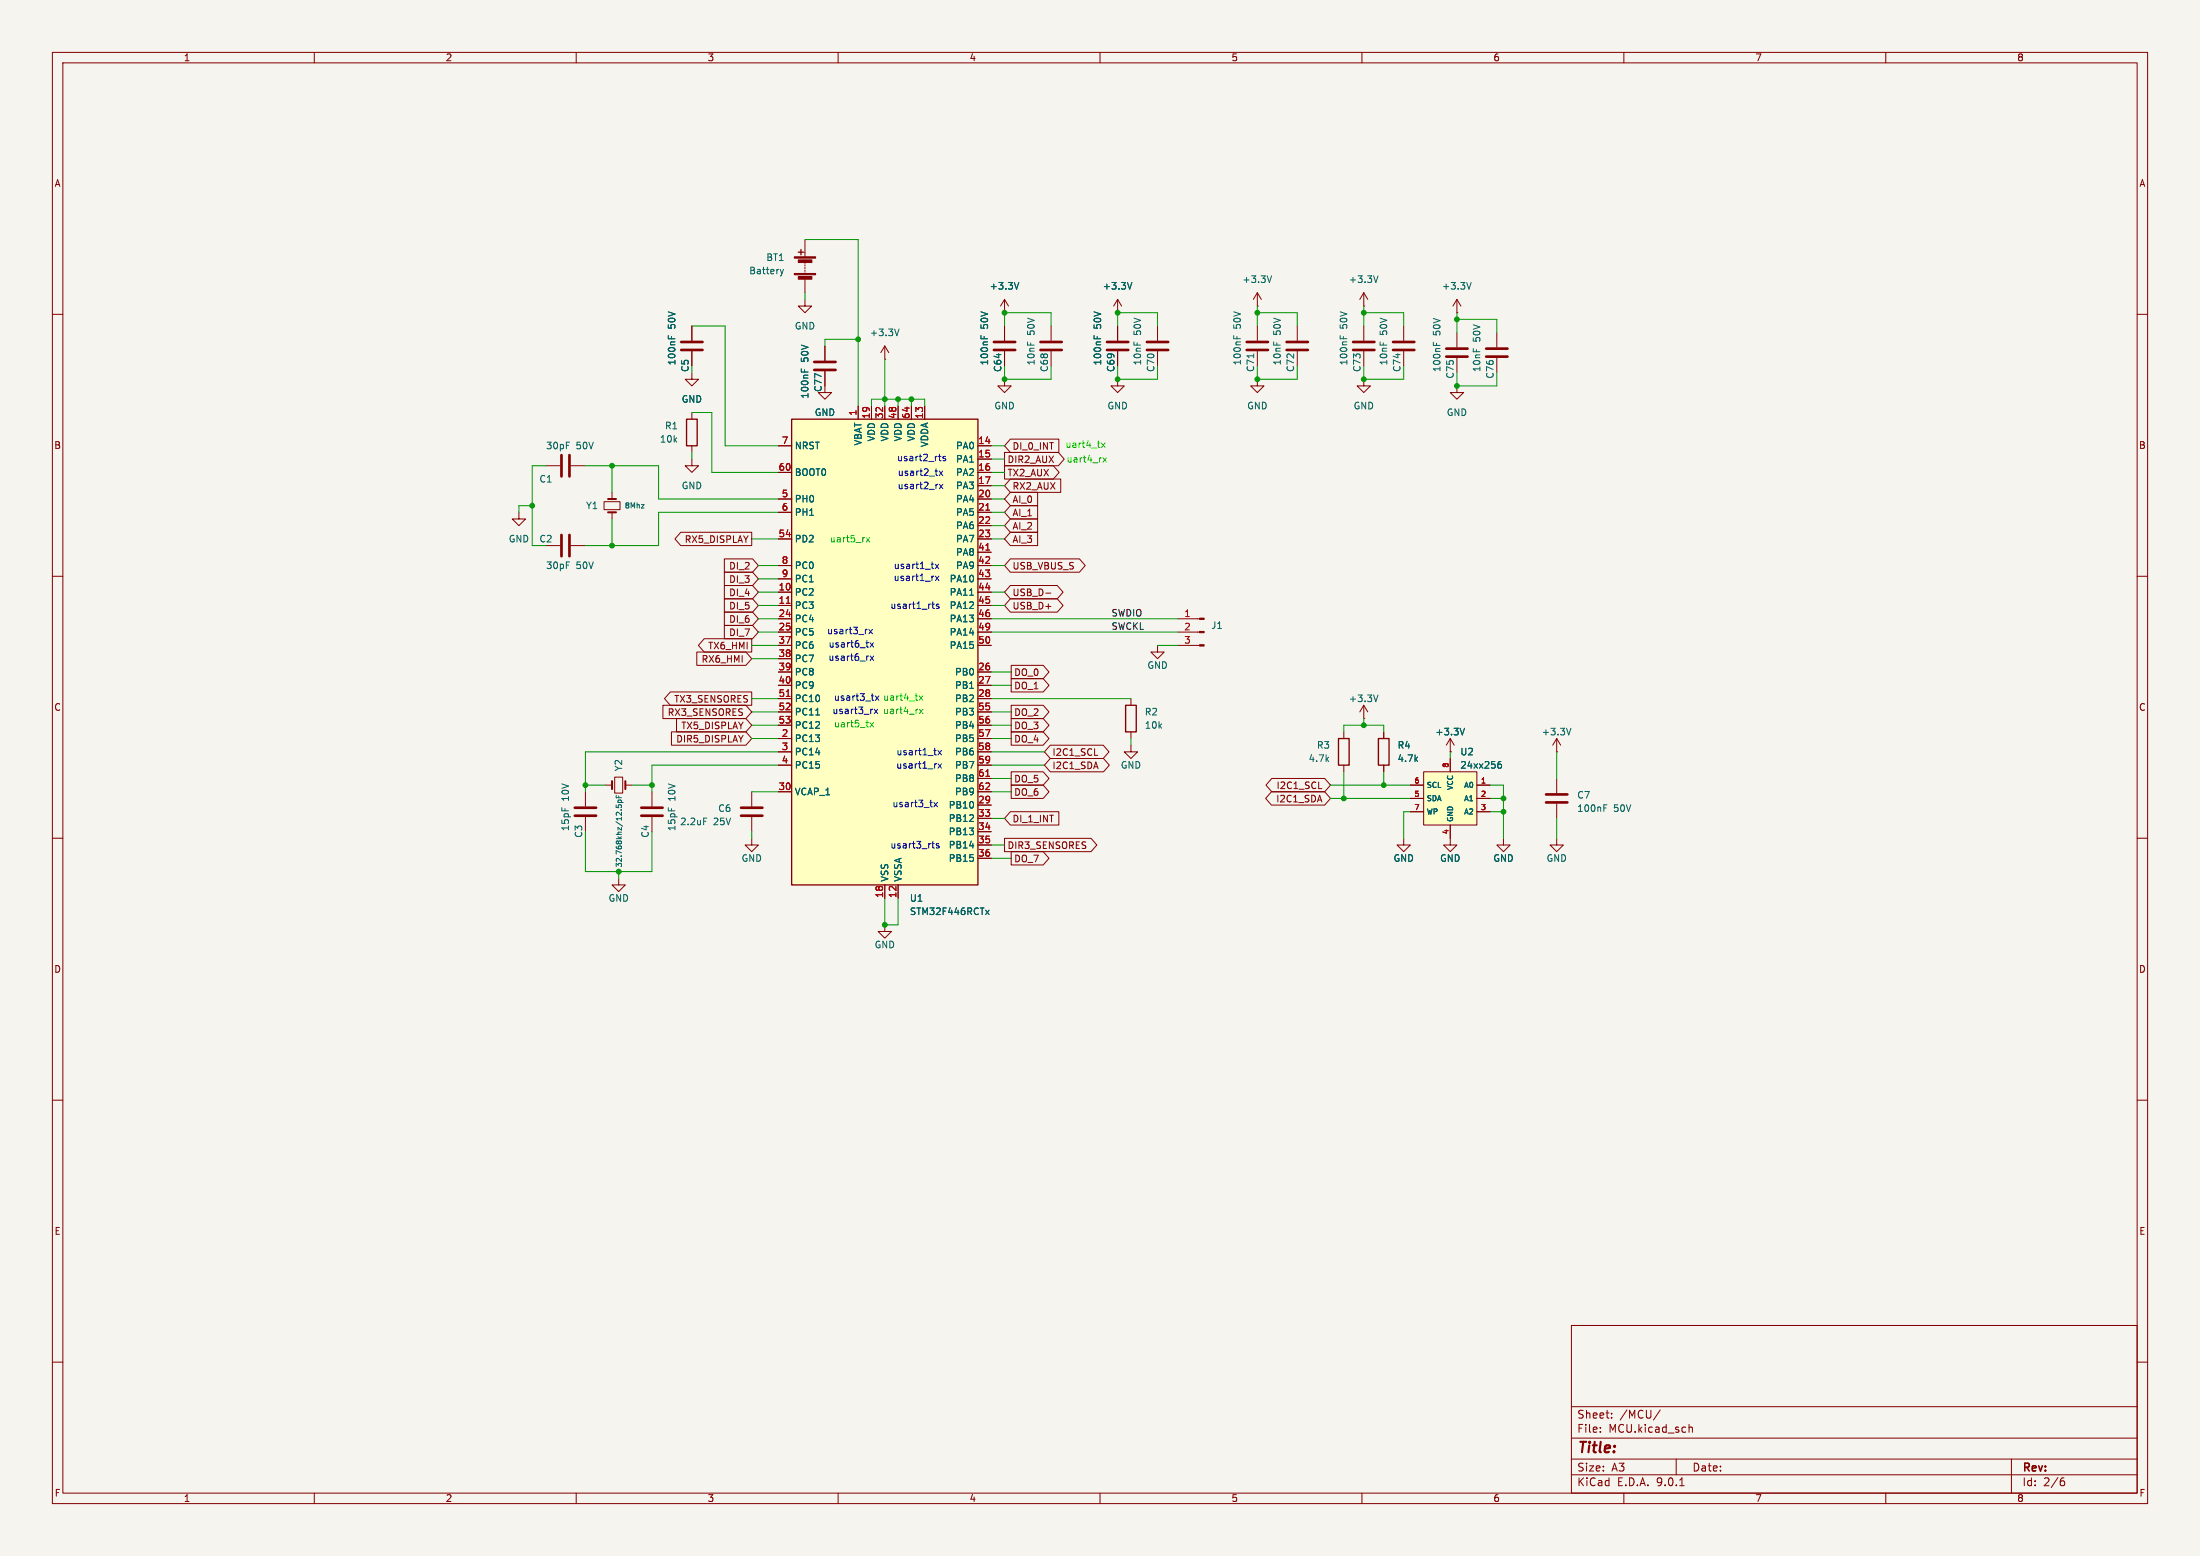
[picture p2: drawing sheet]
<svg xmlns="http://www.w3.org/2000/svg" width="420mm" height="297mm" viewBox="0 0 420 297" stroke-linecap="round" stroke-linejoin="round" font-family="sans-serif">
<path d="M0 0h420v297h-420z" fill="#f5f4ef" stroke="#f5f4ef" stroke-width=".19"/>
<g fill="none" stroke="#840000" stroke-width=".19">
<path d="M10 10h400v277h-400zM12 12h396v273h-396zM60 10v2M110 10v2M160 10v2M210 10v2M260 10v2M310 10v2M360 10v2M191.8 59.7h.1M191.8 57.2l-.8 1.2M191.8 57.2l.7 1.2"/>
<path d="M191.8 57.2v2.5M213.4 59.7h.1M213.4 57.2l-.8 1.2M213.4 57.2l.7 1.2M213.4 57.2v2.5M260.3 58.4h.1M260.3 55.9l-.7 1.3M260.3 55.9l.8 1.3M260.3 55.9v2.5M278.1 59.7h.1M278.1 57.2l-.7 1.2M278.1 57.2l.8 1.2"/>
<path d="M278.1 57.2v2.5M10 60h2M132.1 71.1v1.3h1.2l-1.2 1.3-1.3-1.3h1.3M213.4 62.2v2.8M213.4 67.1v2.8M221 62.2v2.8M221 67.1v2.8M408 60h2M10 110h2M104.1 104.1h2.8M109 104.1h2.8M408 110h2"/>
<path d="M10 160h2M115.6 149.9h1.2M117.3 148.3h1.6v3.1h-1.6zM119.4 149.9h1.2M408 160h2M143.5 160v1.3h1.3l-1.3 1.3-1.3-1.3h1.3M276.9 160v1.3h1.2l-1.2 1.3-1.3-1.3h1.3M10 210h2M408 210h2M300 253h108v32h-108zM10 260h2M300 278.5h108"/>
<path d="M300 274.5h108M300 268.5h108M305.5 273.2v.2M305.5 272.5v.1M307.7 270.5v.2M307.7 269.8v.1M316.9 269.1l-1.2 1.9M320 278.5v3M322.4 271.9v1.5M322.4 272.5l.3-.1 .3 .1 .1 .9M384 278.5v6.5M408 260h2"/>
<path d="M60 285v2M110 285v2M160 285v2M210 285v2M260 285v2M300 281.5h108M310 285v2M320.7 283.6h.8M360 285v2M393.6 282.7h.4l.2 .2-.1 .5-.5 .2M394 282.1l-.4 .1"/>
</g>
<path d="M116.8 149.1v1.5M119.4 149.1v1.5" fill="none" stroke="#840000" stroke-width=".38"/>
<path d="M194.5 53.9l-.4 1.3M216.1 53.9l-.4 1.3M263.1 52.6l-.5 1.3M280.9 53.9l-.5 1.3M208.9 64.1v.6M209.5 64.2v.5M117.6 151.8v.5h1M117.6 153.7v.4M118 153.2h1M118 153.2v-.3l.2-.2 .4 .1v.4M118.1 154.1l-.1-.3 .2-.2 .4 .1v.4M118.1 151.9v.4" fill="none" stroke="#006464" stroke-width=".19"/>
<path d="M211.3 65.3h4.1M211.3 66.8h4.1M218.9 65.3h4.1M218.9 66.8h4.1M107.2 102.1v4.1M108.7 102.1v4.1" fill="none" stroke="#840000" stroke-width=".51"/>
<path d="M271.8 147.3h10.1v10.2h-10.1z" fill="#ffffc2"/>
<g fill="none" stroke="#840000" stroke-width=".19">
<path d="M153.7 57.2v1.2h1.2l-1.2 1.3-1.3-1.3h1.3M153.7 45.7v3.3M153.7 50v.3M153.7 50.5v.3M153.7 51.1v.2M153.7 51.6v.2M153.7 52.1v.2M153.7 53.3v2.6M240 58.4h.1M240 55.9l-.7 1.3M240 55.9l.8 1.3M240 55.9v2.5"/>
<path d="M132.1 62.2v2.8M132.1 67.1v2.8M132.1 78.7v1.3M157.5 70.9v4h1.2l-1.2 1.3-1.3-1.3h1.3M157.5 66v2.8M168.9 68.6h.1M168.9 66l-.8 1.3M168.9 66l.8 1.3M168.9 66v2.6M213.4 72.4v1.3h1.2l-1.2 1.2-1.3-1.2h1.3M240 72.4v1.3h1.3l-1.3 1.2-1.2-1.2h1.2M260.3 72.4v1.3h1.3l-1.3 1.2-1.2-1.2h1.2"/>
<path d="M285.7 63.5v2.8M285.7 68.3v2.8M104.1 88.9h2.8M109 88.9h2.8M115.3 95.8h3.1v1.5h-3.1zM116.8 94v1.3M116.8 97.8v1.3M132.1 85.1v1.3M124.5 151.1v2.8M124.5 156v2.8M143.5 151.1v2.8M143.5 156v2.8"/>
<path d="M215.9 142.2v1.3h1.3l-1.3 1.3-1.3-1.3h1.3M269.2 149.9h2.6M269.2 152.4h2.6M269.2 154.9h2.6M271.8 147.3h10.1v10.2h-10.1zM276.9 143.5h.1M276.9 141v2.5M276.9 144.8v2.5M276.9 157.5v2.5M276.9 141l-.8 1.2M276.9 141l.7 1.2M281.9 149.9h2.6"/>
<path d="M281.9 152.4h2.6M281.9 154.9h2.6"/>
</g>
<g fill="none" stroke="#006464" stroke-width=".19">
<path d="M149 51.4l.3 .9M149.3 52.3l-.2 .3M149.6 51.4l-.3 .9M242.8 52.6l-.5 1.3M127.6 64.1v.6M128.2 64.2v.5M153 70.4v.6M153.6 70.6v.4M171.6 62.8l-.4 1.3M279.6 139l-.4 1.3M134.3 156.2h.6M285.9 146.1l.3-.3h.2l.3 .3v.3l-.3 .2h-.4l-.1-.2"/>
<path d="M286.5 145.4h-.3l-.3 .5"/>
</g>
<path d="M130 65.3h4.1M130 66.8h4.1M155.4 69.1h4.1M155.4 70.6h4.1M283.7 66.5h4.1M283.7 68.1h4.1M107.2 86.9v4M108.7 86.9v4M122.4 154.2h4.1M122.4 155.7h4.1M141.5 154.2h4M141.5 155.7h4" fill="none" stroke="#840000" stroke-width=".51"/>
<path d="M152.4 48.1h1M152.9 47.6v1M131.1 80h2v5.1h-2z" fill="none" stroke="#840000" stroke-width=".25"/>
<g fill="#840000" stroke="#840000" stroke-width=".19">
<path d="M151.6 49h4.1v.3h-4.1z"/>
<path d="M151.6 52.2h4.1v.3h-4.1z"/>
<path d="M152.4 49.6h2.6v.5h-2.6z"/>
<path d="M152.4 52.8h2.6v.5h-2.6z"/>
</g>
<path d="M116.1 95.3h1.5M116.1 97.8h1.5" fill="none" stroke="#840000" stroke-width=".38"/>
<path d="M151.1 80h35.6v88.9h-35.6z" fill="#ffffc2"/>
<path d="M151.1 80h35.6v88.9h-35.6zM214.9 134.6h2v5.1h-2zM255.5 141h2.1v5.1h-2.1zM263.1 141h2.1v5.1h-2.1z" fill="none" stroke="#840000" stroke-width=".25"/>
<g fill="none" stroke="#840000" stroke-width=".19">
<path d="M191.8 59.7h.1M213.4 59.7h.1M132.1 62.2v2.8M132.1 67.1v2.8M157.5 66v2.8M157.5 70.9v2.8M163.8 77.5v2.5M166.4 77.5v2.5M168.9 77.5v2.5M171.4 77.5v2.5M174 77.5v2.5M176.5 77.5v2.5"/>
<path d="M191.8 72.4v1.3h1.2l-1.2 1.2-1.3-1.2h1.3M191.8 62.2v2.8M191.8 67.1v2.8M200.7 62.2v2.8M200.7 67.1v2.8M213.4 62.2v2.8M213.4 67.1v2.8M240 62.2v2.8M240 67.1v2.8M247.6 62.2v2.8M247.6 67.1v2.8M260.3 62.2v2.8"/>
<path d="M260.3 67.1v2.8M268 62.2v2.8M268 67.1v2.8M278.1 73.7v1.2h1.3l-1.3 1.3-1.2-1.3h1.2M278.1 63.5v2.8M278.1 68.3v2.8M99.1 97.8v1.3h1.2l-1.2 1.2-1.3-1.2h1.3M132.1 87.6v1.3h1.2l-1.2 1.3-1.3-1.3h1.3M148.6 85.1h2.5M148.6 90.2h2.5M148.6 95.3h2.5M148.6 97.8h2.5"/>
<path d="M186.7 85.1h2.5M186.7 90.2h2.5M186.7 95.3h2.5M186.7 97.8h2.5M186.7 87.6h2.5M186.7 92.7h2.5M191.8 88.9h9.3l1.1 1.3-1.1 1.2h-9.3zM191.8 86.4h10.3l1.1 1.2-1.1 1.3h-10.3zM192.9 83.8h9.2v2.6h-9.2l-1.1-1.3zM192.9 91.4h9.6v2.6h-9.6l-1.1-1.3zM192.9 99.1h5.2v2.5h-5.2l-1.1-1.3zM192.9 96.5h5.2v2.6h-5.2l-1.1-1.3z"/>
<path d="M192.9 94h5.2v2.5h-5.2l-1.1-1.2zM130 101.6h13.5v2.5h-13.5l-1.2-1.2zM138.3 111.8h5.4l1.1 1.2-1.1 1.3h-5.4zM138.3 114.3h5.4l1.1 1.3-1.1 1.2h-5.4zM138.3 119.4h5.4l1.1 1.3-1.1 1.2h-5.4zM138.3 116.8h5.4l1.1 1.3-1.1 1.3h-5.4zM138.3 109.2h5.4l1.1 1.3-1.1 1.3h-5.4zM138.3 106.7h5.4l1.1 1.3-1.1 1.2h-5.4zM148.6 102.9h2.5M148.6 108h2.5M148.6 110.5h2.5M148.6 113h2.5"/>
<path d="M148.6 115.6h2.5M148.6 118.1h2.5M186.7 102.9h2.5M186.7 108h2.5M186.7 110.5h2.5M186.7 113h2.5M186.7 115.6h2.5M186.7 118.1h2.5M186.7 100.3h2.5M186.7 105.4h2.5M192.9 111.8h8.9l1.1 1.2-1.1 1.3h-8.9l-1.1-1.3zM192.9 106.7h13.2l1.1 1.3-1.1 1.2h-13.2l-1.1-1.2z"/>
<path d="M192.9 101.6h5.2v2.5h-5.2l-1.1-1.2zM192.9 114.3h8.9l1.1 1.3-1.1 1.2h-8.9l-1.1-1.2zM199.6 113.2h1M224.8 118.1h4.2M126.6 134.6h15.8l1.1 1.3-1.1 1.3h-15.8zM128 132.1h15.5v2.5h-15.5l-1.1-1.2zM128.2 139.7h14.2l1.1 1.3-1.1 1.2h-14.2zM129.2 137.2h13.2l1.1 1.2-1.1 1.3h-13.2zM133 124.5h9.4l1.1 1.2-1.1 1.3h-9.4zM134.4 121.9h9.1v2.6h-9.1l-1.1-1.3zM148.6 120.7h2.5M148.6 123.2h2.5"/>
<path d="M148.6 125.7h2.5M148.6 128.3h2.5M148.6 130.8h2.5M148.6 133.4h2.5M148.6 135.9h2.5M148.6 138.4h2.5M186.7 120.7h2.5M186.7 123.2h2.5M186.7 128.3h2.5M186.7 130.8h2.5M186.7 133.4h2.5M186.7 135.9h2.5"/>
<path d="M186.7 138.4h2.5M193 129.5h6.2l1.1 1.3-1.1 1.3h-6.2zM193 127h6.2l1.1 1.3-1.1 1.2h-6.2zM193 137.2h6.2l1.1 1.2-1.1 1.3h-6.2zM193 139.7h6.2l1.1 1.3-1.1 1.2h-6.2zM193 134.6h6.2l1.1 1.3-1.1 1.3h-6.2zM215.9 133.4v1.2M215.9 139.7v1.3M221 123.2v1.3h1.2l-1.2 1.2-1.3-1.2h1.3M224.8 120.7h4.2M224.8 123.2h4.2M256.5 139.7v1.3"/>
<path d="M260.3 137.2h.1M260.3 134.6v2.6M260.3 134.6l-.7 1.3M260.3 134.6l.8 1.3M264.2 139.7v1.3M111.8 151.1v2.8M111.8 156v2.8M148.6 141h2.5M148.6 143.5h2.5M148.6 146.1h2.5M148.6 151.1h2.5M186.7 141h2.5"/>
<path d="M186.7 143.5h2.5M186.7 146.1h2.5M186.7 151.1h2.5M186.7 148.6h2.5M186.7 153.7h2.5M186.7 156.2h2.5M186.7 158.8h2.5M192.9 154.9h9.2v2.6h-9.2l-1.1-1.3zM193 147.3h6.2l1.1 1.3-1.1 1.3h-6.2zM193 149.9h6.2l1.1 1.2-1.1 1.3h-6.2zM200.5 144.8h10.2l1.1 1.3-1.1 1.2h-10.2l-1.1-1.2zM200.5 142.2h10.1l1.1 1.3-1.1 1.3h-10.1l-1.1-1.3z"/>
<path d="M209 144.2h.6M242.7 151.1h10.2l1.1 1.3-1.1 1.3h-10.2l-1.1-1.3zM242.8 148.6h10.1l1.1 1.3-1.1 1.2h-10.1l-1.1-1.2zM251.7 150.5h.6M256.5 146.1v1.2M264.2 146.1v1.2M269.2 149.9h2.6M269.2 152.4h2.6M269.2 154.9h2.6M276.9 143.5h.1M276.9 144.8v2.5M276.9 157.5v2.5"/>
<path d="M281.9 149.9h2.6M281.9 152.4h2.6M281.9 154.9h2.6M297.2 143.5h.1M297.2 141l-.8 1.2M297.2 141l.7 1.2M297.2 141v2.5M297.2 148.6v2.8M297.2 153.4v2.8M118.1 167.6v1.3h1.3l-1.3 1.3-1.3-1.3h1.3M168.9 176.5v1.3h1.3l-1.3 1.3-1.3-1.3h1.3M168.9 168.9v2.6"/>
<path d="M171.4 168.9v2.6M186.7 161.3h2.5M186.7 163.8h2.5M191.8 160h16.5l1.1 1.3-1.1 1.3h-16.5zM193 162.6h6.2l1.1 1.2-1.1 1.3h-6.2zM268 160v1.3h1.2l-1.2 1.3-1.3-1.3h1.3M287 160v1.3h1.3l-1.3 1.3-1.3-1.3h1.3M297.2 160v1.3h1.2l-1.2 1.3-1.3-1.3h1.3"/>
</g>
<path d="M188.2 97.4h.7M150.1 115.2h.7M188.2 105h.7M150.1 132.9h.7M188.2 148.2h.7" fill="none" stroke="#a90000" stroke-width=".19"/>
<g fill="none" stroke="#006464" stroke-width=".19">
<path d="M194.5 53.9l-.4 1.3M216.1 53.9l-.4 1.3M127.6 64.1v.6M128.2 64.2v.5M153 70.4v.6M153.6 70.6v.4M187.3 64.1v.6M187.9 64.2v.5M208.9 64.1v.6M209.5 64.2v.5M235.5 64.1v.6M236.1 64.2v.5"/>
<path d="M239.3 67.6v.7M255.8 64.1v.6M256.5 64.2v.5M273.6 65.3v.6M274.2 65.5v.4M185.1 113.6h.7M155.7 136.5h.8M263.1 132.7l-.5 1.2M279.6 139l-.4 1.3M299.9 139l-.4 1.3M285.9 146.1l.3-.3h.2l.3 .3v.3l-.3 .2h-.4l-.1-.2M286.5 145.4h-.3l-.3 .5"/>
<path d="M306.2 154.2h.4M306.2 153.6h.6M188.2 173.7l.6 .9M188.8 173.7l-.6 .9"/>
</g>
<g fill="none" stroke="#840000" stroke-width=".51">
<path d="M189.7 65.3h4.1M189.7 66.8h4.1M198.6 65.3h4.1M198.6 66.8h4.1M238 65.3h4.1M238 66.8h4.1M245.6 65.3h4.1M245.6 66.8h4.1M258.3 65.3h4.1M258.3 66.8h4.1M265.9 65.3h4.1M265.9 66.8h4.1"/>
<path d="M276.1 66.5h4.1M276.1 68.1h4.1M109.7 154.2h4.1M109.7 155.7h4.1M295.1 151.6h4.1M295.1 153.2h4.1"/>
</g>
<g fill="#840000" stroke="#840000" stroke-width=".19">
<path d="M229 118h.9v.2h-.9z"/>
<path d="M229 120.5h.9v.3h-.9z"/>
<path d="M229 123.1h.9v.2h-.9z"/>
</g>
<g fill="none" stroke="#009600" stroke-width=".19">
<path d="M153.7 45.7h10.1v31.8M153.7 55.9v1.3M240 59.7h7.6v2.5M240 58.4v3.8M260.3 58.4v3.8M260.3 59.7h7.7v2.5M278.1 59.7v3.8M132.1 78.7h3.8v11.5h12.7M132.1 62.2h6.3v22.9h10.2M163.8 64.8h-6.3v1.2M166.4 77.5v-1.3h10.1v1.3M168.9 68.6v8.9"/>
<path d="M171.4 76.2v1.3M174 76.2v1.3M191.8 69.9v2.5h8.9v-2.5M191.8 62.2v-2.5h8.9v2.5M213.4 69.9v2.5h7.6v-2.5M213.4 62.2v-2.5h7.6v2.5M240 69.9v2.5h7.6v-2.5M260.3 69.9v2.5h7.7v-2.5M278.1 71.1v2.6h7.6v-2.6M278.1 61h7.6v2.5M101.6 96.5h-2.5v1.3M104.1 88.9h-2.5v15.2h2.5"/>
<path d="M111.8 88.9h13.9v6.4h22.9M116.8 88.9v5.1M116.8 99.1v5M132.1 86.4v1.2M148.6 97.8h-22.9v6.3h-13.9M189.2 95.3h2.6M189.2 90.2h2.6M189.2 85.1h2.6M189.2 97.8h2.6M189.2 92.7h2.6M189.2 87.6h2.6M143.5 102.9h5.1"/>
<path d="M144.8 108h3.8M144.8 110.5h3.8M144.8 115.6h3.8M144.8 113h3.8M144.8 118.1h3.8M189.2 100.3h2.6M189.2 102.9h2.6M189.2 108h2.6M189.2 115.6h2.6M189.2 113h2.6M189.2 118.1h35.6M143.5 138.4h5.1"/>
<path d="M143.5 133.4h5.1M143.5 135.9h5.1M143.5 125.7h5.1M143.5 123.2h5.1M144.8 120.7h3.8M189.2 138.4h3.8M189.2 128.3h3.8M189.2 130.8h3.8M189.2 133.4h26.7M189.2 135.9h3.8M189.2 120.7h35.6M221 123.2h3.8"/>
<path d="M256.5 139.7v-1.3h7.7v1.3M260.3 137.2v1.2M111.8 149.9h3.8M111.8 158.8v7.6h12.7v-7.6M120.6 149.9h3.9M143.5 141h5.1M143.5 158.8v1.2M143.5 151.1h5.1M148.6 143.5h-36.8v7.6M148.6 146.1h-24.1v5M189.2 141h3.8M189.2 156.2h2.6"/>
<path d="M189.2 148.6h3.8M189.2 151.1h3.8M189.2 146.1h10.2M189.2 143.5h10.2M215.9 141v1.2M254 149.9h15.2M254 152.4h15.2M256.5 147.3v5.1M264.2 147.3v2.6M269.2 154.9h-1.2v5.1M276.9 143.5v1.3M284.5 149.9h2.5v10.1"/>
<path d="M284.5 154.9h2.5M284.5 152.4h2.5M297.2 143.5v5.1M297.2 156.2v3.8M118.1 166.4v1.2M168.9 171.5v5h2.5v-5M189.2 163.8h3.8M189.2 161.3h2.6"/>
</g>
<path d="M210.3 84.6l.7 .8M210.6 87.4l.6 .8M211 84.6l-.7 .8M211.2 87.4l-.6 .8M165.4 102.6l.6 .9M166 102.6l-.6 .9M166.1 137.9l.7 .9M166.8 137.9l-.7 .9M175.5 132.8l.7 .9M175.5 135.4l.7 .8M176.2 132.8l-.7 .9M176.2 135.4l-.7 .8" fill="none" stroke="#0f0" stroke-width=".19"/>
<g fill="none" stroke="#0000c2" stroke-width=".19">
<path d="M179.2 87.1h.5M179.3 89.9l.7 .9M179.3 92.4l.7 .9M179.5 88h.2M180 89.9l-.7 .9M180 92.4l-.7 .9M180.5 87.2l-.3-.1-.2 .2 .1 .2 .4 .1v.3h-.5M177.9 115.3h.5M178.3 116.2h.1M178.5 107.7l.7 .8M178.6 110l.6 .8M179.2 107.7l-.7 .8"/>
<path d="M179.2 115.4l-.3-.1-.2 .2 .1 .2 .4 .1v.3h-.5M179.2 110l-.6 .8M165.9 120.1l.6 .9M166.1 122.7l.7 .8M166.1 125.2l.7 .9M166.5 120.1l-.6 .9M166.8 122.7l-.7 .8M166.8 125.2l-.7 .9M166.9 135.4l.7 .8M167.1 132.8l.7 .9M167.6 135.4l-.7 .8M167.8 132.8l-.7 .9"/>
<path d="M178.3 153.2l.7 .8M179 153.2l-.7 .8M179.1 143.2l.6 .9M179.1 145.8l.6 .8M179.7 143.2l-.6 .9M179.7 145.8l-.6 .8M177.9 161h.5M178.3 161.9h.1M179.2 161.1l-.3-.1-.2 .2 .1 .2 .4 .1v.3h-.5"/>
</g>
<g fill="#009600" stroke="#009600" stroke-width=".19">
<circle cx="213.4" cy="59.7" r=".46"/>
<circle cx="191.8" cy="59.7" r=".46"/>
<circle cx="213.4" cy="72.4" r=".46"/>
<circle cx="191.8" cy="72.4" r=".46"/>
<circle cx="171.4" cy="76.2" r=".46"/>
<circle cx="174" cy="76.2" r=".46"/>
<circle cx="118.1" cy="166.4" r=".46"/>
<circle cx="124.5" cy="149.9" r=".46"/>
<circle cx="111.8" cy="149.9" r=".46"/>
<circle cx="101.6" cy="96.5" r=".46"/>
<circle cx="116.8" cy="88.9" r=".46"/>
<circle cx="116.8" cy="104.1" r=".46"/>
<circle cx="240" cy="72.4" r=".46"/>
<circle cx="260.3" cy="59.7" r=".46"/>
<circle cx="278.1" cy="73.7" r=".46"/>
<circle cx="240" cy="59.7" r=".46"/>
<circle cx="260.3" cy="72.4" r=".46"/>
<circle cx="278.1" cy="61" r=".46"/>
<circle cx="287" cy="154.9" r=".46"/>
<circle cx="287" cy="152.4" r=".46"/>
<circle cx="264.2" cy="149.9" r=".46"/>
<circle cx="260.3" cy="138.4" r=".46"/>
<circle cx="168.9" cy="76.2" r=".46"/>
<circle cx="163.8" cy="64.8" r=".46"/>
<circle cx="168.9" cy="176.5" r=".46"/>
<circle cx="256.5" cy="152.4" r=".46"/>
</g>
<text font-size="2.8" fill="#840000" x="301" y="277.9">Title:</text>
<g font-size="2.1" fill="#840000">
<text x="301" y="273.7">File:</text>
<text x="301" y="271">Sheet:</text>
<text x="307.1" y="273.7">MCU.kicad_sch</text>
<text x="309.2" y="271">/MCU/</text>
<text x="301" y="281.1">Size:</text>
<text x="307.6" y="281.1">A3</text>
<text x="323" y="281.1">Date:</text>
<text x="386" y="281.3">Rev:</text>
<text x="301" y="283.9">KiCad</text>
<text x="308.7" y="283.9">E.D.A.</text>
<text x="316.3" y="283.9">9.0.1</text>
<text x="386" y="283.9">Id:</text>
<text x="390.1" y="283.9">2/6</text>
</g>
<g font-size="1.8" fill="#840000">
<text x="35" y="11.9">1</text>
<text x="85" y="11.9">2</text>
<text x="135" y="11.9">3</text>
<text x="185" y="11.9">4</text>
<text x="235" y="11.9">5</text>
<text x="285" y="11.9">6</text>
<text x="335" y="11.9">7</text>
<text x="385" y="11.9">8</text>
<text x="10.3" y="35.9">A</text>
<text x="408.3" y="35.9">A</text>
<text x="10.3" y="85.9">B</text>
<text x="192.2" y="88.6">DIR2_AUX</text>
<text x="193.2" y="86">DI_0_INT</text>
<text x="408.2" y="85.9">B</text>
<text x="192.2" y="91.1">TX2_AUX</text>
<text x="193.2" y="93.7">RX2_AUX</text>
<text x="193.2" y="101.3">AI_2</text>
<text x="193.2" y="98.7">AI_1</text>
<text x="193.2" y="96.2">AI_0</text>
<text x="130.6" y="103.8">RX5_DISPLAY</text>
<text x="193.2" y="103.8">AI_3</text>
<text x="139.1" y="114">DI_4</text>
<text x="139.1" y="111.4">DI_3</text>
<text x="139.1" y="108.9">DI_2</text>
<text x="193.2" y="114">USB_D-</text>
<text x="193.2" y="108.9">USB_VBUS_S</text>
<text x="139.1" y="116.5">DI_5</text>
<text x="139.1" y="119.1">DI_6</text>
<text x="193.2" y="116.5">USB_D+</text>
<text x="135.1" y="124.1">TX6_HMI</text>
<text x="139.1" y="121.6">DI_7</text>
<text x="133.8" y="126.7">RX6_HMI</text>
<text x="193.5" y="131.8">DO_1</text>
<text x="193.5" y="129.2">DO_0</text>
<text x="10.3" y="135.9">C</text>
<text x="127.4" y="136.8">RX3_SENSORES</text>
<text x="128.6" y="134.3">TX3_SENSORES</text>
<text x="193.5" y="136.8">DO_2</text>
<text x="408.2" y="135.9">C</text>
<text x="129" y="141.9">DIR5_DISPLAY</text>
<text x="130" y="139.4">TX5_DISPLAY</text>
<text x="193.5" y="139.4">DO_3</text>
<text x="193.5" y="141.9">DO_4</text>
<text x="193.5" y="149.5">DO_5</text>
<text x="200.8" y="147">I2C1_SDA</text>
<text x="200.8" y="144.5">I2C1_SCL</text>
<text x="193.5" y="152.1">DO_6</text>
<text x="243.5" y="153.4">I2C1_SDA</text>
<text x="243.6" y="150.8">I2C1_SCL</text>
<text x="193.2" y="157.2">DI_1_INT</text>
<text x="192.2" y="162.2">DIR3_SENSORES</text>
<text x="193.5" y="164.8">DO_7</text>
<text x="10.3" y="185.9">D</text>
<text x="408.2" y="185.9">D</text>
<text x="10.3" y="235.9">E</text>
<text x="408.3" y="235.9">E</text>
<text x="10.3" y="285.9">F</text>
<text x="35" y="286.9">1</text>
<text x="85" y="286.9">2</text>
<text x="135" y="286.9">3</text>
<text x="185" y="286.9">4</text>
<text x="235" y="286.9">5</text>
<text x="285" y="286.9">6</text>
<text x="335" y="286.9">7</text>
<text x="385" y="286.9">8</text>
<text x="408.3" y="285.9">F</text>
</g>
<g font-size="1.8" fill="#006464">
<text x="142.9" y="52.6">Battery</text>
<text x="146.2" y="50">BT1</text>
<text x="188.8" y="55.5">+3.3V</text>
<text x="210.4" y="55.5">+3.3V</text>
<text x="237.1" y="54.2">+3.3V</text>
<text x="257.4" y="54.2">+3.3V</text>
<text x="275.2" y="55.5">+3.3V</text>
<text x="129.1" y="62.8" transform="rotate(-90 129.1 62.8)">50V</text>
<text x="151.6" y="63.1">GND</text>
<text x="166" y="64.4">+3.3V</text>
<text x="188.8" y="62.8" transform="rotate(-90 188.8 62.8)">50V</text>
<text x="197.7" y="64" transform="rotate(-90 197.7 64)">50V</text>
<text x="210.4" y="62.8" transform="rotate(-90 210.4 62.8)">50V</text>
<text x="218" y="64" transform="rotate(-90 218 64)">50V</text>
<text x="237.1" y="62.8" transform="rotate(-90 237.1 62.8)">50V</text>
<text x="244.7" y="64" transform="rotate(-90 244.7 64)">50V</text>
<text x="257.4" y="62.8" transform="rotate(-90 257.4 62.8)">50V</text>
<text x="265" y="64" transform="rotate(-90 265 64)">50V</text>
<text x="275.2" y="64.1" transform="rotate(-90 275.2 64.1)">50V</text>
<text x="282.8" y="65.3" transform="rotate(-90 282.8 65.3)">50V</text>
<text x="129.1" y="69.8" transform="rotate(-90 129.1 69.8)">100nF</text>
<text x="131.7" y="71.1" transform="rotate(-90 131.7 71.1)">C5</text>
<text x="154.5" y="69.2" transform="rotate(-90 154.5 69.2)">50V</text>
<text x="188.8" y="69.8" transform="rotate(-90 188.8 69.8)">100nF</text>
<text x="191.4" y="71.1" transform="rotate(-90 191.4 71.1)">C64</text>
<text x="197.7" y="69.8" transform="rotate(-90 197.7 69.8)">10nF</text>
<text x="200.3" y="71.1" transform="rotate(-90 200.3 71.1)">C68</text>
<text x="210.4" y="69.8" transform="rotate(-90 210.4 69.8)">100nF</text>
<text x="213" y="71.1" transform="rotate(-90 213 71.1)">C69</text>
<text x="218" y="69.8" transform="rotate(-90 218 69.8)">10nF</text>
<text x="220.6" y="71.1" transform="rotate(-90 220.6 71.1)">C70</text>
<text x="237.1" y="69.8" transform="rotate(-90 237.1 69.8)">100nF</text>
<text x="239.6" y="71.1" transform="rotate(-90 239.6 71.1)">C71</text>
<text x="244.7" y="69.8" transform="rotate(-90 244.7 69.8)">10nF</text>
<text x="247.2" y="71.1" transform="rotate(-90 247.2 71.1)">C72</text>
<text x="257.4" y="69.8" transform="rotate(-90 257.4 69.8)">100nF</text>
<text x="259.9" y="71.1" transform="rotate(-90 259.9 71.1)">C73</text>
<text x="265" y="69.8" transform="rotate(-90 265 69.8)">10nF</text>
<text x="267.6" y="71.1" transform="rotate(-90 267.6 71.1)">C74</text>
<text x="275.2" y="71.1" transform="rotate(-90 275.2 71.1)">100nF</text>
<text x="282.8" y="71.1" transform="rotate(-90 282.8 71.1)">10nF</text>
<text x="130" y="77.1">GND</text>
<text x="154.5" y="76.2" transform="rotate(-90 154.5 76.2)">100nF</text>
<text x="157.1" y="74.9" transform="rotate(-90 157.1 74.9)">C77</text>
<text x="277.7" y="72.4" transform="rotate(-90 277.7 72.4)">C75</text>
<text x="285.3" y="72.4" transform="rotate(-90 285.3 72.4)">C76</text>
<text x="126.8" y="82.1">R1</text>
<text x="155.4" y="79.6">GND</text>
<text x="189.7" y="78.3">GND</text>
<text x="211.3" y="78.3">GND</text>
<text x="238" y="78.3">GND</text>
<text x="258.3" y="78.3">GND</text>
<text x="276.1" y="79.6">GND</text>
<text x="104.1" y="86">30pF</text>
<text x="110" y="86">50V</text>
<text x="125.9" y="84.7">10k</text>
<text x="151.6" y="86">NRST</text>
<text x="164.7" y="85.1" transform="rotate(-90 164.7 85.1)">VBAT</text>
<text x="167.2" y="84.3" transform="rotate(-90 167.2 84.3)">VDD</text>
<text x="169.8" y="84.3" transform="rotate(-90 169.8 84.3)">VDD</text>
<text x="172.3" y="84.3" transform="rotate(-90 172.3 84.3)">VDD</text>
<text x="174.9" y="84.3" transform="rotate(-90 174.9 84.3)">VDD</text>
<text x="177.4" y="85.4" transform="rotate(-90 177.4 85.4)">VDDA</text>
<text x="182.4" y="86">PA0</text>
<text x="182.4" y="88.5">PA1</text>
<text x="102.9" y="92.3">C1</text>
<text x="130" y="93.6">GND</text>
<text x="151.6" y="91">BOOT0</text>
<text x="182.4" y="91">PA2</text>
<text x="182.4" y="93.6">PA3</text>
<text x="111.8" y="97.4">Y1</text>
<text x="151.6" y="96.1">PH0</text>
<text x="151.6" y="98.7">PH1</text>
<text x="182.4" y="96.1">PA4</text>
<text x="182.4" y="98.7">PA5</text>
<text x="182.4" y="101.2">PA6</text>
<text x="97" y="103.7">GND</text>
<text x="102.9" y="103.7">C2</text>
<text x="151.6" y="103.7">PD2</text>
<text x="182.4" y="103.7">PA7</text>
<text x="182.4" y="106.3">PA8</text>
<text x="104.1" y="108.8">30pF</text>
<text x="110" y="108.8">50V</text>
<text x="151.6" y="108.8">PC0</text>
<text x="151.6" y="111.4">PC1</text>
<text x="151.6" y="113.9">PC2</text>
<text x="181.2" y="111.4">PA10</text>
<text x="181.2" y="113.9">PA11</text>
<text x="182.4" y="108.8">PA9</text>
<text x="151.6" y="116.4">PC3</text>
<text x="151.6" y="119">PC4</text>
<text x="181.2" y="116.4">PA12</text>
<text x="181.2" y="119">PA13</text>
<text x="151.6" y="121.5">PC5</text>
<text x="151.6" y="124.1">PC6</text>
<text x="181.2" y="121.5">PA14</text>
<text x="181.2" y="124.1">PA15</text>
<text x="231.1" y="120.2">J1</text>
<text x="151.6" y="126.6">PC7</text>
<text x="151.6" y="129.1">PC8</text>
<text x="151.6" y="131.7">PC9</text>
<text x="182.2" y="129.1">PB0</text>
<text x="182.2" y="131.7">PB1</text>
<text x="218.9" y="127.9">GND</text>
<text x="151.6" y="134.2">PC10</text>
<text x="151.6" y="136.8">PC11</text>
<text x="182.2" y="134.2">PB2</text>
<text x="182.2" y="136.8">PB3</text>
<text x="218.4" y="136.8">R2</text>
<text x="257.4" y="134.2">+3.3V</text>
<text x="151.6" y="139.3">PC12</text>
<text x="151.6" y="141.8">PC13</text>
<text x="182.2" y="139.3">PB4</text>
<text x="182.2" y="141.8">PB5</text>
<text x="218.4" y="139.3">10k</text>
<text x="251.3" y="143.1">R3</text>
<text x="266.7" y="143.1">R4</text>
<text x="273.9" y="140.6">+3.3V</text>
<text x="294.2" y="140.6">+3.3V</text>
<text x="119" y="147.3" transform="rotate(-90 119 147.3)">Y2</text>
<text x="151.6" y="144.4">PC14</text>
<text x="151.6" y="146.9">PC15</text>
<text x="182.2" y="144.4">PB6</text>
<text x="182.2" y="146.9">PB7</text>
<text x="182.2" y="149.5">PB8</text>
<text x="213.9" y="146.9">GND</text>
<text x="249.7" y="145.6">4.7k</text>
<text x="266.7" y="145.6">4.7k</text>
<text x="278.7" y="146.9">24xx256</text>
<text x="278.7" y="144.4">U2</text>
<text x="108.8" y="152.9" transform="rotate(-90 108.8 152.9)">10V</text>
<text x="129.1" y="152.9" transform="rotate(-90 129.1 152.9)">10V</text>
<text x="137" y="155.2">C6</text>
<text x="151.6" y="152">VCAP_1</text>
<text x="181" y="154.5">PB10</text>
<text x="182.2" y="152">PB9</text>
<text x="301" y="152.6">C7</text>
<text x="301" y="155.2">100nF</text>
<text x="308" y="155.2">50V</text>
<text x="108.8" y="158.7" transform="rotate(-90 108.8 158.7)">15pF</text>
<text x="111.4" y="160" transform="rotate(-90 111.4 160)">C3</text>
<text x="124.1" y="160" transform="rotate(-90 124.1 160)">C4</text>
<text x="129.1" y="158.7" transform="rotate(-90 129.1 158.7)">15pF</text>
<text x="129.8" y="157.7">2.2uF</text>
<text x="136.2" y="157.7">25V</text>
<text x="181" y="157.1">PB12</text>
<text x="181" y="159.6">PB13</text>
<text x="141.5" y="164.7">GND</text>
<text x="181" y="162.2">PB14</text>
<text x="181" y="164.7">PB15</text>
<text x="265.9" y="164.7">GND</text>
<text x="274.8" y="164.7">GND</text>
<text x="285" y="164.7">GND</text>
<text x="295.1" y="164.7">GND</text>
<text x="116.1" y="172.3">GND</text>
<text x="169.8" y="168.4" transform="rotate(-90 169.8 168.4)">VSS</text>
<text x="172.3" y="168.4" transform="rotate(-90 172.3 168.4)">VSSA</text>
<text x="173.6" y="172.3">U1</text>
<text x="173.6" y="174.9">STM32F446RCTx</text>
<text x="166.9" y="181.2">GND</text>
</g>
<g font-size="1.8" fill="#a90000">
<text x="163.6" y="79.4" transform="rotate(-90 163.6 79.4)">1</text>
<text x="166.1" y="80.1" transform="rotate(-90 166.1 80.1)">19</text>
<text x="168.7" y="80.1" transform="rotate(-90 168.7 80.1)">32</text>
<text x="171.2" y="80.1" transform="rotate(-90 171.2 80.1)">48</text>
<text x="173.7" y="80.1" transform="rotate(-90 173.7 80.1)">64</text>
<text x="176.3" y="80.1" transform="rotate(-90 176.3 80.1)">13</text>
<text x="148.5" y="89.9">60</text>
<text x="149.2" y="84.8">7</text>
<text x="186.6" y="84.8">14</text>
<text x="186.6" y="87.4">15</text>
<text x="186.6" y="89.9">16</text>
<text x="149.2" y="95">5</text>
<text x="186.6" y="92.5">17</text>
<text x="186.6" y="95">20</text>
<text x="149.2" y="97.5">6</text>
<text x="186.6" y="97.5">21</text>
<text x="186.6" y="100.1">22</text>
<text x="148.5" y="102.6">54</text>
<text x="149.2" y="107.7">8</text>
<text x="186.6" y="102.6">23</text>
<text x="186.6" y="105.2">41</text>
<text x="186.6" y="107.7">42</text>
<text x="148.5" y="112.8">10</text>
<text x="149.2" y="110.2">9</text>
<text x="186.6" y="110.2">43</text>
<text x="186.6" y="112.8">44</text>
<text x="148.5" y="115.3">11</text>
<text x="148.5" y="117.9">24</text>
<text x="186.6" y="115.3">45</text>
<text x="186.6" y="117.9">46</text>
<text x="226" y="117.9">1</text>
<text x="148.5" y="120.4">25</text>
<text x="148.5" y="122.9">37</text>
<text x="148.5" y="125.5">38</text>
<text x="186.6" y="120.4">49</text>
<text x="186.6" y="122.9">50</text>
<text x="226" y="120.4">2</text>
<text x="226" y="122.9">3</text>
<text x="148.5" y="128">39</text>
<text x="148.5" y="130.6">40</text>
<text x="186.6" y="128">26</text>
<text x="186.6" y="130.6">27</text>
<text x="148.5" y="133.1">51</text>
<text x="148.5" y="135.6">52</text>
<text x="186.6" y="133.1">28</text>
<text x="186.6" y="135.6">55</text>
<text x="148.5" y="138.2">53</text>
<text x="149.2" y="140.7">2</text>
<text x="149.2" y="143.3">3</text>
<text x="186.6" y="138.2">56</text>
<text x="186.6" y="140.7">57</text>
<text x="186.6" y="143.3">58</text>
<text x="149.2" y="145.8">4</text>
<text x="186.6" y="145.8">59</text>
<text x="186.6" y="148.3">61</text>
<text x="148.5" y="150.9">30</text>
<text x="186.6" y="150.9">62</text>
<text x="186.6" y="153.4">29</text>
<text x="186.6" y="156">33</text>
<text x="186.6" y="158.5">34</text>
<text x="186.6" y="161">35</text>
<text x="186.6" y="163.6">36</text>
<text x="168.7" y="171.5" transform="rotate(-90 168.7 171.5)">18</text>
<text x="171.2" y="171.5" transform="rotate(-90 171.2 171.5)">12</text>
</g>
<g font-size="1.8" fill="#0000c2">
<text x="171.1" y="88.2">usart2_rts</text>
<text x="171.3" y="93.6">usart2_rx</text>
<text x="171.3" y="91">usart2_tx</text>
<text x="170.5" y="111.1">usart1_rx</text>
<text x="170.5" y="108.8">usart1_tx</text>
<text x="169.9" y="116.4">usart1_rts</text>
<text x="157.8" y="121.3">usart3_rx</text>
<text x="158.1" y="123.8">usart6_tx</text>
<text x="158" y="126.3">usart6_rx</text>
<text x="158.8" y="136.5">usart3_rx</text>
<text x="159.1" y="134">usart3_tx</text>
<text x="171" y="146.9">usart1_rx</text>
<text x="171" y="144.4">usart1_tx</text>
<text x="170.3" y="154.3">usart3_tx</text>
<text x="169.9" y="162.2">usart3_rts</text>
</g>
<g font-size="1.8" fill="#0f0">
<text x="203.3" y="85.7">uart4_tx</text>
<text x="203.5" y="88.5">uart4_rx</text>
<text x="158.3" y="103.7">uart5_rx</text>
<text x="168.5" y="136.5">uart4_rx</text>
<text x="168.5" y="134">uart4_tx</text>
<text x="159.1" y="139">uart5_tx</text>
</g>
<g font-size="1.8" fill="#0f0f0f">
<text x="212.1" y="117.8">SWDIO</text>
<text x="212.1" y="120.3">SWCKL</text>
</g>
<g font-size="1.4" fill="#006464">
<text x="119.2" y="97.2">8Mhz</text>
<text x="272.3" y="150.6">SCL</text>
<text x="272.3" y="153.1">SDA</text>
<text x="272.3" y="155.7">WP</text>
<text x="277.6" y="150.9" transform="rotate(-90 277.6 150.9)">VCC</text>
<text x="279.4" y="150.6">A0</text>
<text x="279.4" y="153.1">A1</text>
<text x="279.4" y="155.7">A2</text>
<text x="277.6" y="157" transform="rotate(-90 277.6 157)">GND</text>
<text x="118.9" y="165.7" transform="rotate(-90 118.9 165.7)">32.768khz/12.5pF</text>
</g>
<g font-size="1.4" fill="#a90000">
<text x="269.9" y="149.6">6</text>
<text x="276.6" y="146.7" transform="rotate(-90 276.6 146.7)">8</text>
<text x="282.6" y="149.6">1</text>
<text x="269.9" y="152.1">5</text>
<text x="269.9" y="154.7">7</text>
<text x="282.6" y="152.1">2</text>
<text x="282.6" y="154.7">3</text>
<text x="276.6" y="159.4" transform="rotate(-90 276.6 159.4)">4</text>
</g>
</svg>
